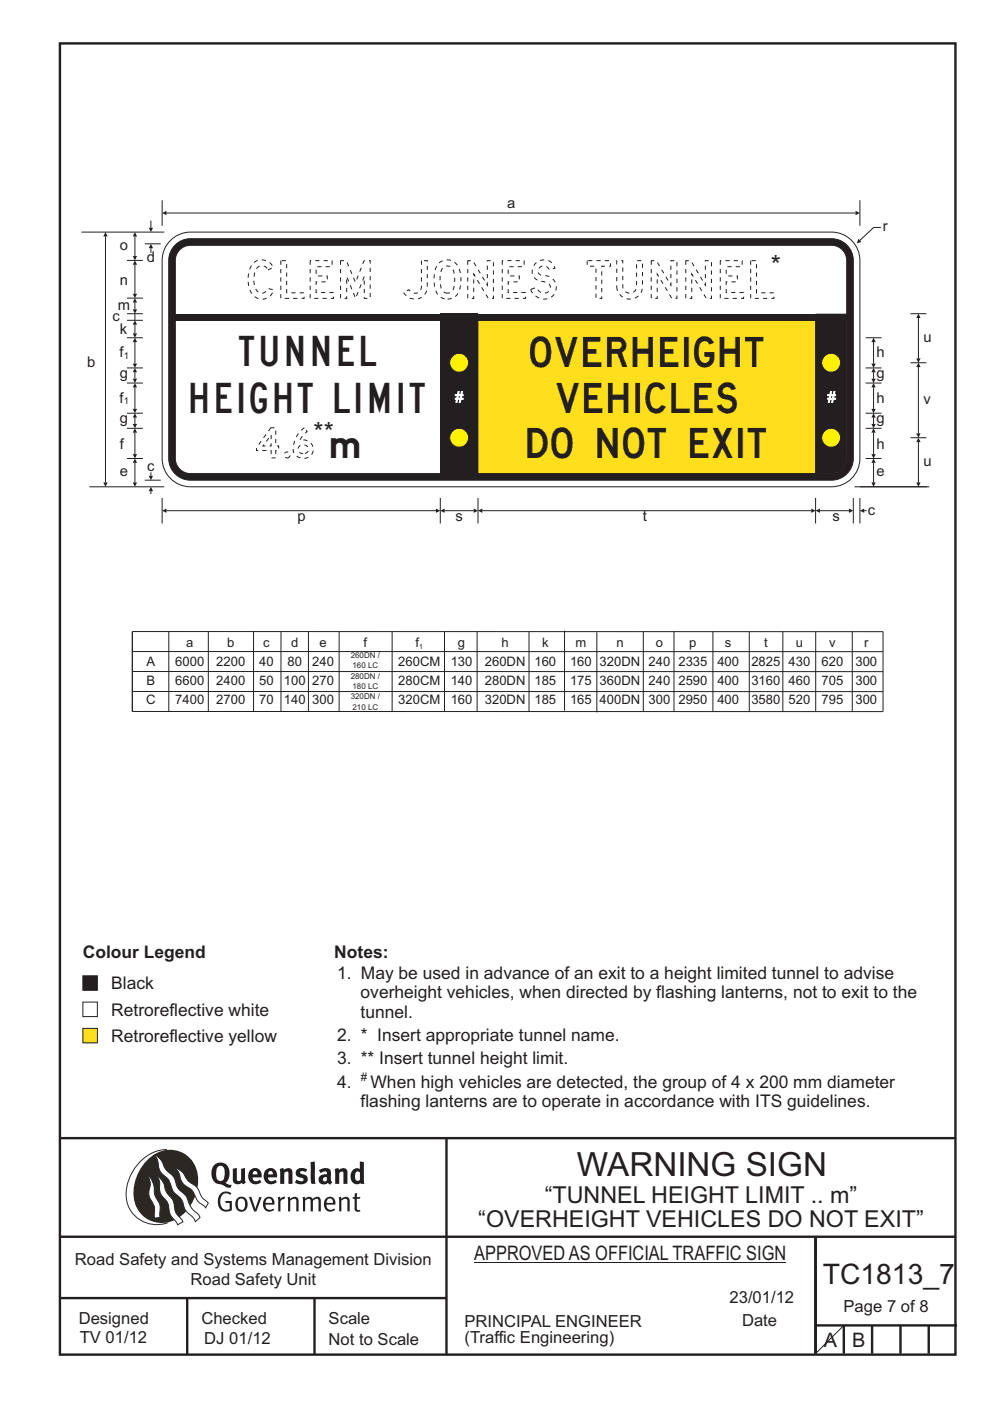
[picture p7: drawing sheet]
<svg xmlns="http://www.w3.org/2000/svg" width="210mm" height="297mm" viewBox="0 0 210 297" stroke-linecap="round" stroke-linejoin="round" font-family="sans-serif">
<g fill="none" stroke="#231f20" stroke-width=".51">
<path d="M12.7 9.2h190v278h-190zM12.7 241.3h189.9M94.7 241.4v45.8M12.7 262.2h190.1M12.7 275.2h82M39.7 275.2v12M66.7 275.2v12M173 262.2v24.8M173 281h30M179 281v6M185 281v6M191 281v6"/>
<path d="M197 281v6"/>
</g>
<path d="M35.4 243.7a9.3 9.3 0 0 0-8.6 8.6 6.5 6.5 0 0 0 8.8 7" fill="none" stroke="#2b2824" stroke-width=".21"/>
<path d="M31.4 245.8a6.1 6.1 0 0 1 6.8-1.6 6.1 6.1 0 0 1 3.8 5.7 9.5 9.5 0 0 1-5.9 9.2 6 6 0 0 1-7.8-6.3 10.3 10.3 0 0 1 3.1-7z" fill-rule="evenodd" fill="#2b2824"/>
<g fill="#fff" stroke="#2b2824" stroke-width=".21">
<path d="M31.6 249.4a1.47 1.47 0 0 1 .7 1.1l.4 1.5a4.1 4.1 0 0 0 1.1 3l.2 1.1v2l-1.2 .2-.1-1a3.9 3.9 0 0 0-.9-3.3 5 5 0 0 1 .1-2.9z" fill-rule="evenodd"/>
<path d="M37.2 247.7l.6 .2a4.2 4.2 0 0 1 1.9 2.3l1.1 .8a3.2 3.2 0 0 1 1.7 2.3l.6 .8 1.1 1-.6 1-.4-.5a3.8 3.8 0 0 1-2-2.6 4.6 4.6 0 0 0-2-1.7 5.1 5.1 0 0 1-1.3-2.8z" fill-rule="evenodd"/>
<path d="M32.8 244.9a3.4 3.4 0 0 1 2 2.5l.8 1a4.3 4.3 0 0 1 2 3.2l.6 .9a5 5 0 0 1 2.1 3.1l.7 .9a2.97 2.97 0 0 1 1.4 1.6l-1 .9a3.2 3.2 0 0 0-1.5-1.8l-.7-.9a4.6 4.6 0 0 0-2.2-3.3 4 4 0 0 1-1-2.4 4 4 0 0 0-1.6-1.7 3.6 3.6 0 0 1-.9-2.7z" fill-rule="evenodd"/>
<path d="M33.4 249.4l.8 .7 .6 1a4.4 4.4 0 0 0 1.7 3.1l.4 .9a3.9 3.9 0 0 0 1.6 3.4l.3 .6-1.1 .6a3.5 3.5 0 0 0-1.4-1.8l-.2-.5a5.9 5.9 0 0 0-1-3.1 3.6 3.6 0 0 1-1.2-3.5z" fill-rule="evenodd"/>
</g>
<g fill="#231f20">
<path d="M46.8 253.1a1.74 1.74 0 0 1 2.3-.1l-.2 .3a1.25 1.25 0 0 0-1.5-.2 1.25 1.25 0 0 0-.7 1.2 1.74 1.74 0 0 0 1.3 2.2l.7-.2v-1.2h-.8l-.1-.5h1.4v2a1.92 1.92 0 0 1-2.2 0 1.92 1.92 0 0 1-.8-2.1l.3-1z" fill-rule="evenodd"/>
<path d="M50.6 254.4a.88 .88 0 0 1 1.1-.1 .88 .88 0 0 1 .3 1.1 .88 .88 0 0 1-.8 1.1l-.5-.2a2.24 2.24 0 0 1-.1-1.9zM50.3 254.1a1.93 1.93 0 0 0 .4 2.7 1.47 1.47 0 0 0 1.5-.4 1.47 1.47 0 0 0 .3-1.6 1.27 1.27 0 0 0-.9-1 1.27 1.27 0 0 0-1.3 .3z" fill-rule="evenodd"/>
<path d="M52.8 253.8l.5-.1 .9 2.6 .8-2.5h.5l-1.1 3.1h-.5z" fill-rule="evenodd"/>
<path d="M56.7 254.2a.72 .72 0 0 1 .8 .1 .72 .72 0 0 1 .2 .7h-1.4zM56.4 253.9a1.74 1.74 0 0 0 .5 3l1.1-.3 .1-.1-.1-.3a.96 .96 0 0 1-1.2 .2 .96 .96 0 0 1-.5-1h1.9a1.25 1.25 0 0 0-.4-1.4 1.25 1.25 0 0 0-1.4-.1z" fill-rule="evenodd"/>
<path d="M58.9 253.9l.5-.2 .1 .5 .4-.4 .6-.1-.2 .6a.67 .67 0 0 0-.8 .6v1.9h-.5z" fill-rule="evenodd"/>
<path d="M61 253.9l.4-.2 .2 .4a.93 .93 0 0 1 1-.4 .93 .93 0 0 1 .7 .8v2.3h-.5v-2.4a.83 .83 0 0 0-1.2 .2v2.2h-.5z" fill-rule="evenodd"/>
<path d="M64.2 253.8l.4-.1 .2 .4a.87 .87 0 0 1 .8-.4 .87 .87 0 0 1 .7 .5h.1a.89 .89 0 0 1 .9-.5 .89 .89 0 0 1 .7 .8v2.3h-.4l-.1-2.5a.87 .87 0 0 0-1.1 .3v2.2h-.5l-.1-2.5a.8 .8 0 0 0-1.1 .3v2.2h-.4z" fill-rule="evenodd"/>
<path d="M69.6 254.2a.72 .72 0 0 1 .8 .1 .72 .72 0 0 1 .2 .7h-1.3zM69.3 253.9a1.74 1.74 0 0 0 .6 3l1.1-.3 .1-.1-.2-.3a.96 .96 0 0 1-1.1 .2 .96 .96 0 0 1-.5-1h1.8a1.25 1.25 0 0 0-.4-1.4 1.25 1.25 0 0 0-1.4-.1z" fill-rule="evenodd"/>
<path d="M71.8 253.9l.5-.2 .2 .4a.93 .93 0 0 1 .9-.4 .93 .93 0 0 1 .8 .8v2.3h-.5l-.1-2.4a.83 .83 0 0 0-1.2 .2v2.2h-.5z" fill-rule="evenodd"/>
<path d="M75.3 253l.5-.1-.1 .9h.8l-.2 .4h-.6v2.2l.2 .1h.5v.3a.76 .76 0 0 1-1.2-.6v-2h-.4v-.4h.4z" fill-rule="evenodd"/>
<path d="M46.2 247.4l.4-.2a.95 .95 0 0 1 1.1 1.3v.3a1.13 1.13 0 0 1-1 1.6 1.39 1.39 0 0 1-.9-1.8l.2-.9zM45.6 246.8a2.61 2.61 0 0 0 .5 4.2l1.1 .2a1.66 1.66 0 0 0 1.7 .6l.3-.6h-.7l-.7-.4a2.7 2.7 0 0 0-.1-4.1 1.97 1.97 0 0 0-2.1 .1z" fill-rule="evenodd"/>
<path d="M49.4 247.8l.8-.2 .1 2.6 .3 .2 .5-.3v-2.3l.9-.2v2.6l.2 .5-.6 .4-.3-.3a1.12 1.12 0 0 1-1.3 .2 1.12 1.12 0 0 1-.6-1.1z" fill-rule="evenodd"/>
<path d="M53.8 248.4l.6-.1 .2 .7h-1zM53 248.2a1.74 1.74 0 0 0 .1 2.4 1.74 1.74 0 0 0 2.3 0l-.3-.5a.85 .85 0 0 1-.9 .3 .85 .85 0 0 1-.6-.8h1.9a1.47 1.47 0 0 0-.7-1.8 1.47 1.47 0 0 0-1.8 .4z" fill-rule="evenodd"/>
<path d="M57.1 248.4l.5-.1 .3 .7h-1zM56.2 248.2a1.74 1.74 0 0 0 .1 2.4 1.74 1.74 0 0 0 2.4 0l-.3-.5a.85 .85 0 0 1-1 .3 .85 .85 0 0 1-.5-.8h1.9a1.47 1.47 0 0 0-.7-1.8 1.47 1.47 0 0 0-1.9 .4z" fill-rule="evenodd"/>
<path d="M59.3 247.9l.8-.3 .2 .4a.99 .99 0 0 1 1.1-.3 .99 .99 0 0 1 .6 .9v2.4h-.8l-.1-2.5a.56 .56 0 0 0-.8 .2v2.3h-.9z" fill-rule="evenodd"/>
<path d="M62.9 248.1a1.97 1.97 0 0 1 2.3-.2l-.4 .6a.7 .7 0 0 0-1.1 .2l.4 .2a1.06 1.06 0 0 1 1.2 1 1.06 1.06 0 0 1-.9 1.1 2.32 2.32 0 0 1-1.8-.3l.3-.6 .1 .1a.86 .86 0 0 0 1.4-.1 .85 .85 0 0 0-.9-.5 .94 .94 0 0 1-.6-1.5z" fill-rule="evenodd"/>
<path d="M68.6 249.8l.7-.2v.7l-.6 .2-.2-.5zM67.6 248.1l.5 .6a1.1 1.1 0 0 1 1.2-.2v.5a1.27 1.27 0 0 0-1.3 .2 1.27 1.27 0 0 0-.3 1.4 1.24 1.24 0 0 0 1.9 .2l.4 .4 .4-.6a1.3 1.3 0 0 1-.2-1.4 1.22 1.22 0 0 0-.4-1.4 2.31 2.31 0 0 0-2.2 .3z" fill-rule="evenodd"/>
<path d="M71 247.9l.7-.3 .2 .4a.99 .99 0 0 1 1.1-.3 .99 .99 0 0 1 .7 .9v2.4h-.9v-2.5a.56 .56 0 0 0-.8 .2v2.3h-.9z" fill-rule="evenodd"/>
<path d="M75.6 248.4h.3l.4 .2v1.6l-.6 .2a1.49 1.49 0 0 1-.1-2zM76.3 246.2v1.7a1.43 1.43 0 0 0-1.5 .2 1.43 1.43 0 0 0-.4 1.4 1.33 1.33 0 0 0 .6 1.4 1.33 1.33 0 0 0 1.5-.1v.2h.8l-.1-4.6z" fill-rule="evenodd"/>
<path d="M65.9 246.4l.8-.2 .2 4.8h-.8l-.2-1.1z" fill-rule="evenodd"/>
</g>
<path d="M100.6 267.7h66.2" fill="none" stroke="#231f20" stroke-width=".21"/>
<path d="M17.6 212.5h3v3h-3z" fill-rule="evenodd" fill="#fff" stroke="#231f20" stroke-width=".21"/>
<path d="M17.6 206.9h3v3.1h-3z" fill-rule="evenodd" fill="#231f20" stroke="#231f20" stroke-width=".21"/>
<path d="M17.6 218h3v3.1h-3z" fill-rule="evenodd" fill="#ffdf1b" stroke="#231f20" stroke-width=".21"/>
<g fill="none" stroke="#231f20" stroke-width=".21">
<path d="M17.3 49.2h17.5M22.4 50.1v52.2M18.9 103.2h15.9M28.1 138.1l159.2 .1M35.8 133.9v17M44.2 133.9v17M53.8 133.9v17M59.6 133.9v17M65.4 133.9v17M71.9 133.9v17M83.2 133.9v17M94.3 133.9v17"/>
<path d="M101.2 133.9v17M112.2 133.9v17M119.7 133.7v17M126.6 134.1v16.9M136.4 133.9v17M143 133.9v17M151.2 133.9v17M158.9 133.9v17M166 133.9v17M173 133.9v17M180.8 133.9v17M187.3 133.9v17h-159.2v-17h159.2"/>
<path d="M28.1 146.6h159.2M28.1 142.4h159.2M179 281l-6 6"/>
</g>
<g fill="#231f20">
<path d="M21.9 102.3h.9l-.4 .9z"/>
<path d="M22.4 49.2l.4 .9h-.9z"/>
</g>
<path d="M36.1 51a6 6 0 0 1 4.3-1.8h136a6 6 0 0 1 6 6v42a6 6 0 0 1-6 6h-136a6 6 0 0 1-6-6v-42a6 6 0 0 1 1.7-4.2z" fill-rule="evenodd" fill="#fff" stroke="#231f20" stroke-width=".21"/>
<path d="M32 104.1v.7" fill="none" stroke="#231f20" stroke-width=".21"/>
<path d="M32 103.2l.5 .9h-1z" fill="#231f20"/>
<path d="M28.6 98.1v4.2" fill="none" stroke="#231f20" stroke-width=".21"/>
<g fill="#231f20">
<path d="M28.6 97.2l.5 .9h-.9z"/>
<path d="M28.2 102.3h.9l-.5 .9z"/>
</g>
<path d="M34.4 105.6v5.4M93.4 105.6v5.4M94.3 108.3h6.2M101.4 105.6v5.4" fill="none" stroke="#231f20" stroke-width=".21"/>
<g fill="#231f20">
<path d="M93.4 108.3l.9-.5v.9z"/>
<path d="M100.5 107.8l.9 .5-.9 .4z"/>
</g>
<path d="M35.3 108.3h57.2" fill="none" stroke="#231f20" stroke-width=".21"/>
<g fill="#231f20">
<path d="M92.5 107.8l.9 .5-.9 .4z"/>
<path d="M34.4 108.3l.9-.5v.9z"/>
</g>
<path d="M102.3 108.3h69.8" fill="none" stroke="#231f20" stroke-width=".21"/>
<g fill="#231f20">
<path d="M172.1 107.8l.9 .5-.9 .4z"/>
<path d="M101.4 108.3l.9-.5v.9z"/>
</g>
<path d="M37.4 51.7a4.6 4.6 0 0 1 3-1.1h136a4.6 4.6 0 0 1 4.6 4.6v42a4.6 4.6 0 0 1-4.6 4.6h-136a4.6 4.6 0 0 1-4.6-4.6v-42a4.6 4.6 0 0 1 1.6-3.5z" fill-rule="evenodd" fill="#231f20" stroke="#231f20" stroke-width=".21"/>
<path d="M38.1 53a3.2 3.2 0 0 1 2.3-1h136a3.2 3.2 0 0 1 3.2 3.2v42a3.2 3.2 0 0 1-3.2 3.2h-136a3.2 3.2 0 0 1-3.2-3.2v-42a3.2 3.2 0 0 1 .9-2.2z" fill-rule="evenodd" fill="#fff" stroke="#231f20" stroke-width=".21"/>
<path d="M93.4 66.5h8v35.3h-8z" fill="#231f20"/>
<circle cx="97.4" cy="92.8" r="2" fill="#fff200" stroke="#231f20" stroke-width=".21"/>
<path d="M173 66.5h6.6v30.7a3.2 3.2 0 0 1-3.2 3.2h-3.4z" fill-rule="evenodd" fill="#231f20"/>
<path d="M101.4 67.9h71.6v32.5h-71.6z" fill-rule="evenodd" fill="#ffdf1b" stroke="#231f20" stroke-width=".21"/>
<circle cx="176.3" cy="92.8" r="2" fill="#fff200" stroke="#231f20" stroke-width=".21"/>
<path d="M32 100.1v.8" fill="none" stroke="#231f20" stroke-width=".21"/>
<path d="M31.5 100.9h1l-.5 .9z" fill="#231f20"/>
<path d="M26.9 97.2h3.4M26.9 90.8h3.4M26.9 87.6h3.4M28.6 91.7v4.6M30.7 101.8h3.4" fill="none" stroke="#231f20" stroke-width=".21"/>
<g fill="#231f20">
<path d="M28.2 96.3h.9l-.5 .9z"/>
<path d="M28.6 90.8l.5 .9h-.9z"/>
</g>
<path d="M28.6 88.5v1.4" fill="none" stroke="#231f20" stroke-width=".21"/>
<g fill="#231f20">
<path d="M28.6 87.6l.5 .9h-.9z"/>
<path d="M28.2 89.9h.9l-.5 .9z"/>
</g>
<path d="M28.6 82.1v4.6" fill="none" stroke="#231f20" stroke-width=".21"/>
<g fill="#231f20">
<path d="M28.2 86.7h.9l-.5 .9z"/>
<path d="M28.6 81.2l.5 .9h-.9z"/>
</g>
<path d="M173.9 108.3h6.2M181 105.6v5.4M181.2 103.2h15.9" fill="none" stroke="#231f20" stroke-width=".21"/>
<g fill="#231f20">
<path d="M180.1 107.8l.9 .5-.9 .4z"/>
<path d="M173 108.3l.9-.5v.9z"/>
</g>
<path d="M182.4 105.6v5.4M183.3 108.3h.5" fill="none" stroke="#231f20" stroke-width=".21"/>
<path d="M182.4 108.3l.9-.5v.9z" fill="#231f20"/>
<path d="M183.6 97.2h3.4M183.6 90.8h3.4M185.3 91.7v4.6M173 105.6v5.4" fill="none" stroke="#231f20" stroke-width=".21"/>
<g fill="#231f20">
<path d="M184.8 96.3h.9l-.4 .9z"/>
<path d="M185.3 90.8l.4 .9h-.9z"/>
</g>
<path d="M183.6 87.6h3.4M185.3 88.5v1.4" fill="none" stroke="#231f20" stroke-width=".21"/>
<g fill="#231f20">
<path d="M185.3 87.6l.4 .9h-.9z"/>
<path d="M184.8 89.9h.9l-.4 .9z"/>
</g>
<path d="M185.3 82.1v4.6" fill="none" stroke="#231f20" stroke-width=".21"/>
<g fill="#231f20">
<path d="M184.8 86.7h.9l-.4 .9z"/>
<path d="M185.3 81.2l.4 .9h-.9z"/>
</g>
<path d="M37.2 66.5h142.4v1.4h-142.4z" fill="#231f20"/>
<path d="M34.4 42.5v5.4M35.3 45.2h146.2" fill="none" stroke="#231f20" stroke-width=".21"/>
<g fill="#231f20">
<path d="M181.5 44.7l.9 .5-.9 .4z"/>
<path d="M34.4 45.2l.9-.5v.9z"/>
</g>
<g fill="#fff200" stroke="#231f20" stroke-width=".21">
<circle cx="97.4" cy="76.9" r="2"/>
<circle cx="176.3" cy="76.9" r="2"/>
</g>
<path d="M32 46.8v1.5" fill="none" stroke="#231f20" stroke-width=".21"/>
<path d="M31.5 48.3h1l-.5 .9z" fill="#231f20"/>
<path d="M30.7 51.7h3.4M32 52.6v1" fill="none" stroke="#231f20" stroke-width=".21"/>
<path d="M32 51.7l.5 .9h-1z" fill="#231f20"/>
<path d="M26.9 55.2h3.4M26.9 71.6h3.4M26.9 78h3.4M26.9 67.9h3.4M26.9 66.5h3.4M26.9 63.2h3.4M194.8 77.8v14.1M26.9 81.2h3.4" fill="none" stroke="#231f20" stroke-width=".21"/>
<g fill="#231f20">
<path d="M194.3 91.9h1l-.5 .9z"/>
<path d="M194.8 76.9l.5 .9h-1z"/>
</g>
<path d="M28.6 78.9v1.4" fill="none" stroke="#231f20" stroke-width=".21"/>
<g fill="#231f20">
<path d="M28.6 78l.5 .9h-.9z"/>
<path d="M28.2 80.3h.9l-.5 .9z"/>
</g>
<path d="M28.6 72.5v4.6" fill="none" stroke="#231f20" stroke-width=".21"/>
<g fill="#231f20">
<path d="M28.2 77.1h.9l-.5 .9z"/>
<path d="M28.6 71.6l.5 .9h-.9z"/>
</g>
<path d="M28.6 56.1v6.2" fill="none" stroke="#231f20" stroke-width=".21"/>
<g fill="#231f20">
<path d="M28.2 62.3h.9l-.5 .9z"/>
<path d="M28.6 55.2l.5 .9h-.9z"/>
</g>
<path d="M28.6 68.8v1.9" fill="none" stroke="#231f20" stroke-width=".21"/>
<g fill="#231f20">
<path d="M28.6 67.9l.5 .9h-.9z"/>
<path d="M28.2 70.7h.9l-.5 .9z"/>
</g>
<path d="M28.6 64.1v1.5M28.6 66.5v1.4" fill="none" stroke="#231f20" stroke-width=".21"/>
<g fill="#231f20">
<path d="M28.6 63.2l.5 .9h-.9z"/>
<path d="M28.2 65.6h.9l-.5 .9z"/>
</g>
<path d="M28.6 50.1v4.2" fill="none" stroke="#231f20" stroke-width=".21"/>
<g fill="#231f20">
<path d="M28.6 49.2l.5 .9h-.9z"/>
<path d="M28.2 54.3h.9l-.5 .9z"/>
</g>
<path d="M182.4 42.5v5.4M193.1 76.9h3.4M193.1 66.5h3.4M193.1 92.8h3.4M194.8 93.7v8.6" fill="none" stroke="#231f20" stroke-width=".21"/>
<g fill="#231f20">
<path d="M194.8 92.8l.5 .9h-1z"/>
<path d="M194.3 102.3h1l-.5 .9z"/>
</g>
<path d="M194.8 67.4v8.6" fill="none" stroke="#231f20" stroke-width=".21"/>
<g fill="#231f20">
<path d="M194.8 66.5l.5 .9h-1z"/>
<path d="M194.3 76h1l-.5 .9z"/>
</g>
<path d="M186.8 48.2h-1.5l-2.9 2.8" fill="none" stroke="#231f20" stroke-width=".21"/>
<path d="M182.1 50.6l.6 .7-1 .3z" fill="#231f20"/>
<path d="M183.6 71.6h3.4M183.6 78h3.4M185.3 78.9v1.4M183.6 81.2h3.4" fill="none" stroke="#231f20" stroke-width=".21"/>
<g fill="#231f20">
<path d="M185.3 78l.4 .9h-.9z"/>
<path d="M184.8 80.3h.9l-.4 .9z"/>
</g>
<path d="M185.3 72.5v4.6" fill="none" stroke="#231f20" stroke-width=".21"/>
<g fill="#231f20">
<path d="M184.8 77.1h.9l-.4 .9z"/>
<path d="M185.3 71.6l.4 .9h-.9z"/>
</g>
<path d="M185.3 98.1v4.2M182.4 103.2h14.2" fill="none" stroke="#231f20" stroke-width=".21"/>
<g fill="#231f20">
<path d="M185.3 97.2l.4 .9h-.9z"/>
<path d="M184.8 102.3h.9l-.4 .9z"/>
</g>
<text font-size="8" fill="#fff" x="52.6" y="63.3">CLEM JONES TUNNEL</text>
<text font-size="7.1" fill="#231f20" x="122.4" y="249.4">WARNING SIGN</text>
<g font-size="6.4" fill="#231f20">
<text x="50.7" y="77.7">TUNNEL</text>
<text x="112.5" y="77.8">OVERHEIGHT</text>
<text x="40.4" y="87.5">HEIGHT LIMIT</text>
<text x="118" y="87.5">VEHICLES</text>
<text x="111.9" y="97.2">DO NOT EXIT</text>
</g>
<text font-size="6.4" fill="#fff" x="54.4" y="97.1">4.6</text>
<text font-size="6" fill="#231f20" x="174.5" y="272.3">TC1813_7</text>
<g font-size="5.5" fill="#231f20">
<text x="163.5" y="58">*</text>
<text x="66.5" y="93.4">**</text>
</g>
<g font-size="4.9" fill="#231f20">
<text x="115.5" y="255.1">“TUNNEL HEIGHT LIMIT .. m”</text>
<text x="101.4" y="260.2">“OVERHEIGHT VEHICLES DO NOT EXIT”</text>
</g>
<g font-size="4.2" fill="#231f20">
<text x="70.2" y="97.1">m</text>
<text x="100.6" y="267.2">APPROVED AS OFFICIAL TRAFFIC SIGN</text>
<text x="174.7" y="285.6">A</text>
<text x="180.7" y="285.6">B</text>
</g>
<g font-size="3.7" fill="#231f20">
<text x="17.6" y="203">Colour Legend</text>
<text x="70.9" y="203">Notes:</text>
<text x="23.6" y="209.8">Black</text>
<text x="71.5" y="207.5">1. May be used in advance of an exit to a height limited tunnel to advise</text>
<text x="23.6" y="215.4">Retroreflective white</text>
<text x="76.5" y="211.6">overheight vehicles, when directed by flashing lanterns, not to exit to the</text>
<text x="76.5" y="215.7">tunnel.</text>
<text x="23.6" y="220.9">Retroreflective yellow</text>
<text x="71.5" y="220.7">2. * Insert appropriate tunnel name.</text>
<text x="71.5" y="225.7">3. ** Insert tunnel height limit.</text>
<text x="71.5" y="230.6">4.</text>
<text x="78.6" y="230.6">When high vehicles are detected, the group of 4 x 200 mm diameter</text>
<text x="76.5" y="234.8">flashing lanterns are to operate in accordance with ITS guidelines.</text>
</g>
<g font-size="3.5" fill="#231f20">
<text x="15.9" y="268.2">Road Safety and Systems Management Division</text>
<text x="40.4" y="272.5">Road Safety Unit</text>
<text x="16.7" y="280.7">Designed</text>
<text x="42.7" y="280.7">Checked</text>
<text x="69.7" y="280.7">Scale</text>
<text x="98.5" y="281.4">PRINCIPAL ENGINEER</text>
<text x="154.7" y="276.2">23/01/12</text>
<text x="157.4" y="281.2">Date</text>
<text x="178.9" y="278.3">Page 7 of 8</text>
<text x="16.9" y="284.8">TV 01/12</text>
<text x="43.3" y="284.9">DJ 01/12</text>
<text x="69.7" y="285.2">Not to Scale</text>
<text x="98.5" y="284.8">(Traffic Engineering)</text>
</g>
<g font-size="3.1" fill="#231f20">
<text x="107.6" y="44.1">a</text>
<text x="25.4" y="53">o</text>
<text x="187.3" y="48.9">r</text>
<text x="31.2" y="55.6">d</text>
<text x="25" y="65.7">m</text>
<text x="25.4" y="60.3">n</text>
<text x="23.8" y="68">c</text>
<text x="25.4" y="70.9">k</text>
<text x="18.5" y="77.7">b</text>
<text x="25.4" y="75.8">f</text>
<text x="185.9" y="75.7">h</text>
<text x="195.9" y="72.5">u</text>
<text x="25.4" y="80.1">g</text>
<text x="185.9" y="80.1">g</text>
<text x="25.4" y="85.4">f</text>
<text x="25.4" y="89.7">g</text>
<text x="185.9" y="89.7">g</text>
<text x="185.9" y="85.5">h</text>
<text x="195.9" y="85.7">v</text>
<text x="25.4" y="95.2">f</text>
<text x="185.9" y="95.2">h</text>
<text x="25.4" y="100.9">e</text>
<text x="31.2" y="99.9">c</text>
<text x="185.9" y="100.9">e</text>
<text x="195.9" y="98.8">u</text>
<text x="63.1" y="110.5">p</text>
<text x="96.6" y="110.5">s</text>
<text x="136.4" y="110.5">t</text>
<text x="176.6" y="110.5">s</text>
<text x="184" y="109.2">c</text>
</g>
<g font-size="3.1" fill="#fff">
<text x="96.5" y="85.3">#</text>
<text x="175.5" y="85.3">#</text>
</g>
<g font-size="2.8" fill="#231f20">
<text x="39.5" y="137.2">a</text>
<text x="48.2" y="137.2">b</text>
<text x="55.9" y="137.2">c</text>
<text x="61.8" y="137.2">d</text>
<text x="67.8" y="137.2">e</text>
<text x="77.1" y="137.2">f</text>
<text x="88.1" y="137.2">f</text>
<text x="97.1" y="137.2">g</text>
<text x="106.4" y="137.2">h</text>
<text x="115" y="137.2">k</text>
<text x="122.1" y="137.2">m</text>
<text x="130.7" y="137.2">n</text>
<text x="139.1" y="137.3">o</text>
<text x="146.2" y="137.3">p</text>
<text x="153.8" y="137.3">s</text>
<text x="162.1" y="137.3">t</text>
<text x="168.8" y="137.3">u</text>
<text x="175.9" y="137.3">v</text>
<text x="183.3" y="137.2">r</text>
<text x="31.1" y="141.2">A</text>
<text x="37.2" y="141.2">6000</text>
<text x="45.9" y="141.2">2200</text>
<text x="55" y="141.2">40</text>
<text x="61" y="141.2">80</text>
<text x="66.2" y="141.2">240</text>
<text x="84.5" y="141.2">260CM</text>
<text x="95.6" y="141.2">130</text>
<text x="102.8" y="141.2">260DN</text>
<text x="113.4" y="141.2">160</text>
<text x="120.9" y="141.2">160</text>
<text x="127.2" y="141.2">320DN</text>
<text x="137.6" y="141.3">240</text>
<text x="143.9" y="141.3">2335</text>
<text x="152.2" y="141.3">400</text>
<text x="159.4" y="141.3">2825</text>
<text x="167.3" y="141.3">430</text>
<text x="174.2" y="141.3">620</text>
<text x="181.4" y="141.2">300</text>
<text x="31" y="149.3">C</text>
<text x="31.1" y="145.3">B</text>
<text x="37.2" y="145.3">6600</text>
<text x="37.2" y="149.3">7400</text>
<text x="45.9" y="145.3">2400</text>
<text x="45.9" y="149.3">2700</text>
<text x="55" y="145.3">50</text>
<text x="55" y="149.3">70</text>
<text x="60.2" y="145.3">100</text>
<text x="60.2" y="149.3">140</text>
<text x="66.2" y="145.2">270</text>
<text x="66.2" y="149.2">300</text>
<text x="84.5" y="145.3">280CM</text>
<text x="84.5" y="149.3">320CM</text>
<text x="95.6" y="145.3">140</text>
<text x="95.6" y="149.3">160</text>
<text x="102.8" y="145.3">280DN</text>
<text x="102.8" y="149.3">320DN</text>
<text x="113.4" y="145.3">185</text>
<text x="113.4" y="149.3">185</text>
<text x="120.9" y="145.2">175</text>
<text x="120.9" y="149.2">165</text>
<text x="127.2" y="145.3">360DN</text>
<text x="127.2" y="149.3">400DN</text>
<text x="137.6" y="145.3">240</text>
<text x="137.6" y="149.4">300</text>
<text x="143.9" y="145.3">2590</text>
<text x="143.9" y="149.4">2950</text>
<text x="152.2" y="145.3">400</text>
<text x="152.2" y="149.4">400</text>
<text x="159.4" y="145.3">3160</text>
<text x="159.4" y="149.4">3580</text>
<text x="167.3" y="145.3">460</text>
<text x="167.3" y="149.4">520</text>
<text x="174.2" y="145.3">705</text>
<text x="174.2" y="149.4">795</text>
<text x="181.4" y="145.3">300</text>
<text x="181.4" y="149.3">300</text>
</g>
<text font-size="2.5" fill="#231f20" x="76.5" y="229.1">#</text>
<g font-size="2" fill="#231f20">
<text x="26.2" y="76.2">1</text>
<text x="26.2" y="85.8">1</text>
</g>
<g font-size="1.7" fill="#231f20">
<text x="74.4" y="139.5">260DN /</text>
<text x="74.4" y="143.9">280DN /</text>
<text x="74.8" y="141.7">160 LC</text>
<text x="74.4" y="148.3">320DN /</text>
<text x="74.8" y="146.1">180 LC</text>
<text x="74.8" y="150.5">210 LC</text>
</g>
<text font-size="1.5" fill="#231f20" x="88.9" y="137.6">1</text>
</svg>
